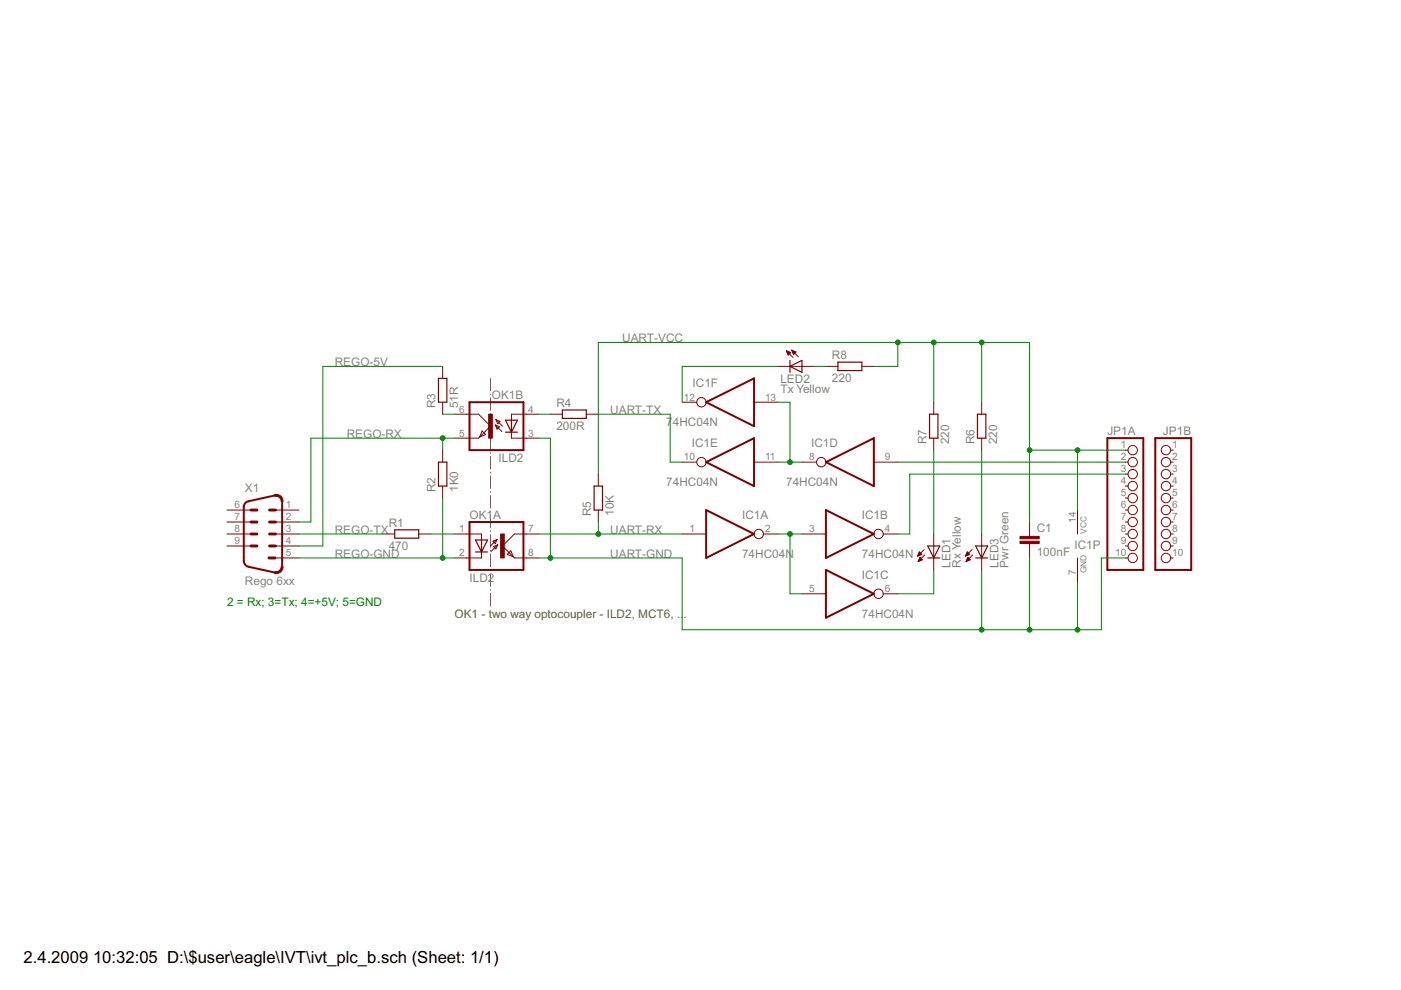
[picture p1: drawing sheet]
<svg xmlns="http://www.w3.org/2000/svg" width="297mm" height="210mm" viewBox="0 0 297 210" stroke-linecap="round" stroke-linejoin="round" font-family="sans-serif">
<g fill="#808000" stroke="#808000" stroke-width=".21">
<path d="M104 80.2v2.7z"/>
<path d="M104 83.5v.2z"/>
<path d="M104 84.3v2.7z"/>
<path d="M104 87.7v.1z"/>
<path d="M104 88.5v2.6z"/>
<path d="M104 91.8v.2z"/>
<path d="M104 92.6v2.7z"/>
<path d="M104 96v.1z"/>
<path d="M104 96.8v2.6z"/>
<path d="M104 100.1v.1z"/>
<path d="M104 100.9v2.7z"/>
<path d="M104 104.3v.1z"/>
<path d="M104 105.1v2.6z"/>
<path d="M104 108.4v.1z"/>
<path d="M104 109.2v2.7z"/>
<path d="M104 112.5v.2z"/>
<path d="M104 113.4v2.6z"/>
<path d="M104 116.7v.1z"/>
<path d="M104 117.5v2.7z"/>
<path d="M104 120.8v.2z"/>
<path d="M104 121.7v2.6z"/>
<path d="M104 125v.1z"/>
<path d="M104 125.8v2.6z"/>
</g>
<g fill="#800000" stroke="#800000" stroke-width=".21">
<path d="M58.3 108.1h5.1z"/>
<path d="M48.1 108.1h5.1z"/>
<path d="M58.3 110.7h5.1z"/>
<path d="M48.1 110.7h5.1z"/>
<path d="M58.3 113.2h5.1z"/>
<path d="M48.1 113.2h5.1z"/>
<path d="M58.3 115.8h5.1z"/>
<path d="M48.1 115.8h5.1z"/>
<path d="M58.3 118.3h5.1z"/>
<path d="M96.4 113.2h2.5z"/>
<path d="M96.4 118.3h2.5z"/>
<path d="M111.6 118.3h2.6z"/>
<path d="M111.6 113.2h2.6z"/>
<path d="M104.1 116.9l1.4-1.4z"/>
<path d="M104.6 115.9l.9-.4z"/>
<path d="M104.6 115.9l.5 .5z"/>
<path d="M105.5 115.5l-.4 .9z"/>
<path d="M104.5 114.7l.9-.3z"/>
<path d="M104.5 114.7l.5 .6z"/>
<path d="M105.4 114.4l-.4 .9z"/>
<path d="M104 115.8l1.4-1.4z"/>
<path d="M102.1 113.2v1.3z"/>
<path d="M102.1 117v1.3z"/>
<path d="M98.9 113.2h3.2z"/>
<path d="M98.9 118.3h3.2z"/>
<path d="M109.1 113.2l-2.6 2.6z"/>
<path d="M106.5 115.8l2.3 2.2z"/>
<path d="M109.1 118.3h2.5z"/>
<path d="M109.1 113.2h2.5z"/>
<path d="M108.3 116.8l.5 1.2z"/>
<path d="M108.8 118l.3 .3z"/>
<path d="M107.5 117.5l1.3 .5z"/>
<path d="M107.5 117.5l.8-.7z"/>
<path d="M111.6 87.8h2.6z"/>
<path d="M111.6 92.9h2.6z"/>
<path d="M96.4 92.9h2.5z"/>
<path d="M96.4 87.8h2.5z"/>
<path d="M105 90.1l1.4 1.4z"/>
<path d="M105 90.1l.9 .4z"/>
<path d="M105.4 91l.5-.5z"/>
<path d="M105 90.1l.4 .9z"/>
<path d="M105.1 89l.9 .3z"/>
<path d="M106 89.3l-.5 .6z"/>
<path d="M105.1 89l.4 .9z"/>
<path d="M105.1 89l1.4 1.4z"/>
<path d="M108.4 87.8v1.3z"/>
<path d="M108.4 91.6v1.3z"/>
<path d="M108.4 87.8h3.2z"/>
<path d="M108.4 92.9h3.2z"/>
<path d="M101.5 87.8l2.5 2.6z"/>
<path d="M104 90.4l-2.3 2.2z"/>
<path d="M98.9 92.9h2.6z"/>
<path d="M98.9 87.8h2.6z"/>
<path d="M102.2 91.4l-.5 1.2z"/>
<path d="M101.7 92.6l-.2 .3z"/>
<path d="M101.7 92.6l1.3-.5z"/>
<path d="M102.2 91.4l.8 .7z"/>
<path d="M88.8 113.2h2.5z"/>
<path d="M81.2 113.2h2.5z"/>
<path d="M93.9 95.4v2.6z"/>
<path d="M93.9 103.1v2.5z"/>
<path d="M93.9 77.7v2.5z"/>
<path d="M93.9 85.3v2.5z"/>
<path d="M124.3 87.8h2.6z"/>
<path d="M116.7 87.8h2.5z"/>
<path d="M126.9 100.5v2.6z"/>
<path d="M126.9 108.1v2.6z"/>
<path d="M238.6 95.4h.6z"/>
<path d="M238.6 98h.6z"/>
<path d="M238.6 100.5h.6z"/>
<path d="M238.6 103.1h.6z"/>
<path d="M238.6 105.6h.6z"/>
<path d="M238.6 108.1h.6z"/>
<path d="M238.6 110.7h.6z"/>
<path d="M238.6 113.2h.6z"/>
<path d="M238.6 115.8h.6z"/>
<path d="M238.6 118.3h.6z"/>
<path d="M248.2 95.4h.6z"/>
<path d="M248.2 98h.6z"/>
<path d="M248.2 100.5h.6z"/>
<path d="M248.2 103.1h.6z"/>
<path d="M248.2 105.6h.6z"/>
<path d="M248.2 108.1h.6z"/>
<path d="M248.2 110.7h.6z"/>
<path d="M248.2 113.2h.6z"/>
<path d="M248.2 115.8h.6z"/>
<path d="M248.2 118.3h.6z"/>
<path d="M144.6 113.2h5.1z"/>
<path d="M161.9 113.2h3.1z"/>
<path d="M170 113.2h5.1z"/>
<path d="M187.2 113.2h3.2z"/>
<path d="M170 125.9h5.1z"/>
<path d="M187.2 125.9h3.2z"/>
<path d="M185.3 98h5.1z"/>
<path d="M170 98h3.1z"/>
<path d="M159.9 98h5.1z"/>
<path d="M144.6 98h3.1z"/>
<path d="M159.9 85.3h5.1z"/>
<path d="M144.6 85.3h3.1z"/>
<path d="M228.5 118.3v5.1z"/>
<path d="M228.5 108.1v5.1z"/>
<path d="M198 118.3v2.5z"/>
<path d="M198 113.2v2.6z"/>
<path d="M198 115.8v2.5z"/>
<path d="M195.9 116.5l-1.4 1.4z"/>
<path d="M196.1 117.7l-1.4 1.4z"/>
<path d="M194.9 117l-.4 .9z"/>
<path d="M194.9 117l.5 .5z"/>
<path d="M194.5 117.9l.9-.4z"/>
<path d="M194.6 117.8h.3z"/>
<path d="M194.6 117.6h.6z"/>
<path d="M194.7 117.5h.7z"/>
<path d="M194.8 117.4h.5z"/>
<path d="M194.8 117.3h.4z"/>
<path d="M194.9 117.2h.2z"/>
<path d="M195.1 118.2l-.4 .9z"/>
<path d="M195.1 118.2l.5 .5z"/>
<path d="M194.7 119.1l.9-.4z"/>
<path d="M194.7 119h.1z"/>
<path d="M194.8 118.9h.3z"/>
<path d="M194.8 118.7h.6z"/>
<path d="M194.9 118.6h.6z"/>
<path d="M194.9 118.5h.5z"/>
<path d="M195 118.4h.3z"/>
<path d="M195 118.3h.1z"/>
<path d="M165 77.7h2.5z"/>
<path d="M170 77.7h2.6z"/>
<path d="M167.5 77.7h2.5z"/>
<path d="M167.9 74.3l1.4 1.3z"/>
<path d="M166.7 74.4l1.4 1.4z"/>
<path d="M167.9 74.3l.9 .3z"/>
<path d="M168.8 74.6l-.5 .5z"/>
<path d="M167.9 74.3l.4 .8z"/>
<path d="M168.2 75h.2z"/>
<path d="M168.1 74.9h.4z"/>
<path d="M168.1 74.7h.6z"/>
<path d="M168 74.6h.7z"/>
<path d="M168 74.5h.5z"/>
<path d="M167.9 74.4h.3z"/>
<path d="M166.7 74.4l.9 .4z"/>
<path d="M167.1 75.3l.5-.5z"/>
<path d="M166.7 74.4l.4 .9z"/>
<path d="M167 75.1h.3z"/>
<path d="M167 75h.4z"/>
<path d="M166.9 74.9h.6z"/>
<path d="M166.9 74.7h.7z"/>
<path d="M166.8 74.6h.5z"/>
<path d="M166.8 74.5h.2z"/>
<path d="M208.1 118.3v2.5z"/>
<path d="M208.1 113.2v2.6z"/>
<path d="M208.1 115.8v2.5z"/>
<path d="M206.1 116.5l-1.4 1.4z"/>
<path d="M206.2 117.7l-1.4 1.4z"/>
<path d="M205.1 117l-.4 .9z"/>
<path d="M205.1 117l.5 .5z"/>
<path d="M204.7 117.9l.9-.4z"/>
<path d="M204.8 117.8h.2z"/>
<path d="M204.8 117.6h.5z"/>
<path d="M204.9 117.5h.7z"/>
<path d="M204.9 117.4h.6z"/>
<path d="M205 117.3h.3z"/>
<path d="M205 117.2h.2z"/>
<path d="M205.2 118.2l-.4 .9z"/>
<path d="M205.2 118.2l.5 .5z"/>
<path d="M204.8 119.1l.9-.4z"/>
<path d="M204.9 119h.1z"/>
<path d="M204.9 118.9h.4z"/>
<path d="M205 118.7h.6z"/>
<path d="M205 118.6h.7z"/>
<path d="M205.1 118.5h.4z"/>
<path d="M205.1 118.4h.3z"/>
<path d="M205.2 118.3h.1z"/>
<path d="M208.1 85.3v2.5z"/>
<path d="M208.1 92.9v2.5z"/>
<path d="M198 85.3v2.5z"/>
<path d="M198 92.9v2.5z"/>
<path d="M182.7 77.7h2.6z"/>
<path d="M175.1 77.7h2.6z"/>
<path d="M218.3 110.7v2.5z"/>
<path d="M218.3 115.8v2.5z"/>
<path d="M218.3 113.2v.5z"/>
<path d="M218.3 115.3v.5z"/>
<path d="M58.3 121.2l.8-.1 .4-.4 .1-.6h.4a1.44 1.44 0 0 1-1.8 1.5z" fill-rule="evenodd"/>
<path d="M58.2 104.9a1.43 1.43 0 0 1 1.8 1.4h-.4l-.3-.7-.5-.3-.5-.1z" fill-rule="evenodd"/>
</g>
<g fill="#800000" stroke="#800000" stroke-width=".61">
<path d="M53.2 108.1h1.3z"/>
<path d="M53.2 110.7h1.3z"/>
<path d="M57.1 108.1h1.3z"/>
<path d="M57.1 110.7h1.3z"/>
<path d="M53.2 113.2h1.3z"/>
<path d="M53.2 115.8h1.3z"/>
<path d="M57.1 113.2h1.3z"/>
<path d="M57.1 115.8h1.3z"/>
<path d="M57 118.3h1.3z"/>
</g>
<g fill="#800000" stroke="#800000" stroke-width=".42">
<path d="M52.7 120.2l5.6 1.2z"/>
<path d="M51.7 107.5v11.4z"/>
<path d="M59.8 106.3v13.8z"/>
<path d="M52.7 106.3l5.6-1.2z"/>
<path d="M99.5 110.7h11.5z"/>
<path d="M99.5 120.8h11.5z"/>
<path d="M99.5 110.7v10.1z"/>
<path d="M111 110.7v10.1z"/>
<path d="M99.5 85.3h11.5z"/>
<path d="M99.5 95.4h11.5z"/>
<path d="M111 85.3v10.1z"/>
<path d="M99.5 85.3v10.1z"/>
<path d="M234.8 120.8h7.6z"/>
<path d="M242.4 92.9v27.9z"/>
<path d="M234.8 92.9h7.6z"/>
<path d="M234.8 92.9v27.9z"/>
<path d="M244.9 120.8h7.7z"/>
<path d="M244.9 92.9v27.9z"/>
<path d="M244.9 92.9h7.7z"/>
<path d="M252.6 92.9v27.9z"/>
<path d="M149.7 108.1l10.2 5.1z"/>
<path d="M149.7 118.3l10.2-5.1z"/>
<path d="M149.7 108.1v10.2z"/>
<path d="M175.1 108.1l10.2 5.1z"/>
<path d="M175.1 118.3l10.2-5.1z"/>
<path d="M175.1 108.1v10.2z"/>
<path d="M175.1 120.8l10.2 5.1z"/>
<path d="M175.1 131l10.2-5.1z"/>
<path d="M175.1 120.8v10.2z"/>
<path d="M175.1 98l10.2-5.1z"/>
<path d="M175.1 98l10.2 5.1z"/>
<path d="M185.3 92.9v10.2z"/>
<path d="M149.7 98l10.2-5.1z"/>
<path d="M149.7 98l10.2 5.1z"/>
<path d="M159.9 92.9v10.2z"/>
<path d="M149.7 85.3l10.2-5.1z"/>
<path d="M149.7 85.3l10.2 5.1z"/>
<path d="M159.9 80.2v10.2z"/>
</g>
<path d="M51.7 118.9l.3 .8 .7 .5M52.7 106.3l-.7 .4-.3 .8" fill="none" stroke="#800000" stroke-width=".42"/>
<g fill="#800000" stroke="#800000" stroke-width=".25">
<path d="M103.4 114.5l-1.3 2.5z"/>
<path d="M100.8 114.5l1.3 2.5z"/>
<path d="M102.1 117h1.3z"/>
<path d="M100.8 117h1.3z"/>
<path d="M102.1 114.5h1.3z"/>
<path d="M102.1 114.5v2.5z"/>
<path d="M100.8 114.5h1.3z"/>
<path d="M107.2 89.1l1.2 2.5z"/>
<path d="M109.7 89.1l-1.3 2.5z"/>
<path d="M107.2 91.6h1.2z"/>
<path d="M108.4 91.6h1.3z"/>
<path d="M107.2 89.1h1.2z"/>
<path d="M108.4 89.1v2.5z"/>
<path d="M108.4 89.1h1.3z"/>
<path d="M83.7 114.1h5.1z"/>
<path d="M83.7 112.3h5.1z"/>
<path d="M88.8 112.3v1.8z"/>
<path d="M83.7 112.3v1.8z"/>
<path d="M94.7 98v5.1z"/>
<path d="M93 98v5.1z"/>
<path d="M93 98h1.7z"/>
<path d="M93 103.1h1.7z"/>
<path d="M94.7 80.2v5.1z"/>
<path d="M93 80.2v5.1z"/>
<path d="M93 80.2h1.7z"/>
<path d="M93 85.3h1.7z"/>
<path d="M119.2 88.7h5.1z"/>
<path d="M119.2 86.9h5.1z"/>
<path d="M124.3 86.9v1.8z"/>
<path d="M119.2 86.9v1.8z"/>
<path d="M127.7 103.1v5z"/>
<path d="M126 103.1v5z"/>
<path d="M126 103.1h1.7z"/>
<path d="M126 108.1h1.7z"/>
<path d="M199.2 115.8l-1.2 2.5z"/>
<path d="M196.7 115.8l1.3 2.5z"/>
<path d="M198 118.3h1.2z"/>
<path d="M196.7 118.3h1.3z"/>
<path d="M198 115.8h1.2z"/>
<path d="M196.7 115.8h1.3z"/>
<path d="M167.5 77.7l2.5 1.3z"/>
<path d="M167.5 77.7l2.5-1.3z"/>
<path d="M167.5 77.7v1.3z"/>
<path d="M167.5 76.4v1.3z"/>
<path d="M170 77.7v1.3z"/>
<path d="M170 76.4v1.3z"/>
<path d="M209.4 115.8l-1.3 2.5z"/>
<path d="M206.9 115.8l1.2 2.5z"/>
<path d="M208.1 118.3h1.3z"/>
<path d="M206.9 118.3h1.2z"/>
<path d="M208.1 115.8h1.3z"/>
<path d="M206.9 115.8h1.2z"/>
<path d="M209 87.8v5.1z"/>
<path d="M207.2 87.8v5.1z"/>
<path d="M207.2 87.8h1.8z"/>
<path d="M207.2 92.9h1.8z"/>
<path d="M198.9 87.8v5.1z"/>
<path d="M197.1 87.8v5.1z"/>
<path d="M197.1 87.8h1.8z"/>
<path d="M197.1 92.9h1.8z"/>
<path d="M177.7 78.6h5z"/>
<path d="M177.7 76.8h5z"/>
<path d="M182.7 76.8v1.8z"/>
<path d="M177.7 76.8v1.8z"/>
</g>
<g fill="#800000" stroke="#800000" stroke-width=".21">
<path d="M106.2 113.2h.7v5.1h-.7z"/>
<path d="M103.6 87.8h.8v5.1h-.8z"/>
<path d="M216.3 114.7h4v.6h-4z"/>
<path d="M216.3 113.7h4v.5h-4z"/>
</g>
<g fill="none" stroke="#800000" stroke-width=".21">
<circle cx="148.7" cy="98" r=".99"/>
<circle cx="148.7" cy="85.3" r=".99"/>
<circle cx="174.1" cy="98" r=".99"/>
<circle cx="240.2" cy="95.4" r="1"/>
<circle cx="240.2" cy="98" r="1"/>
<circle cx="247.2" cy="98" r="1"/>
<circle cx="247.2" cy="95.4" r="1"/>
<circle cx="160.9" cy="113.2" r=".99"/>
<circle cx="186.3" cy="113.2" r=".99"/>
<circle cx="240.2" cy="100.5" r="1"/>
<circle cx="240.2" cy="118.3" r="1"/>
<circle cx="240.2" cy="110.7" r="1"/>
<circle cx="240.2" cy="113.2" r="1"/>
<circle cx="240.2" cy="108.1" r="1"/>
<circle cx="240.2" cy="115.8" r="1"/>
<circle cx="240.2" cy="103.1" r="1"/>
<circle cx="240.2" cy="105.6" r="1"/>
<circle cx="247.2" cy="105.6" r="1"/>
<circle cx="247.2" cy="108.1" r="1"/>
<circle cx="247.2" cy="110.7" r="1"/>
<circle cx="247.2" cy="113.2" r="1"/>
<circle cx="247.2" cy="115.8" r="1"/>
<circle cx="247.2" cy="100.5" r="1"/>
<circle cx="247.2" cy="103.1" r="1"/>
<circle cx="247.2" cy="118.3" r="1"/>
<circle cx="186.3" cy="125.9" r=".99"/>
</g>
<g fill="#008000" stroke="#008000" stroke-width=".21">
<path d="M91.3 113.2h5.1z"/>
<path d="M93.9 87.8h2.5z"/>
<path d="M63.4 118.3h30.5z"/>
<path d="M93.9 118.3h2.5z"/>
<path d="M93.9 105.6v12.7z"/>
<path d="M63.4 115.8h5.1z"/>
<path d="M68.5 77.7v38.1z"/>
<path d="M68.5 77.7h25.4z"/>
<path d="M93.9 92.9h2.5z"/>
<path d="M93.9 92.9v2.5z"/>
<path d="M65.9 92.9h28z"/>
<path d="M65.9 92.9v17.8z"/>
<path d="M63.4 110.7h2.5z"/>
<path d="M63.4 113.2h17.8z"/>
<path d="M114.2 87.8h2.5z"/>
<path d="M126.9 87.8h15.2z"/>
<path d="M142.1 98h2.5z"/>
<path d="M142.1 87.8v10.2z"/>
<path d="M126.9 72.6v27.9z"/>
<path d="M126.9 72.6h63.5z"/>
<path d="M185.3 77.7h5.1z"/>
<path d="M190.4 72.6v5.1z"/>
<path d="M190.4 72.6h7.6z"/>
<path d="M198 72.6v12.7z"/>
<path d="M198 72.6h10.1z"/>
<path d="M208.1 72.6v12.7z"/>
<path d="M208.1 72.6h10.2z"/>
<path d="M228.5 95.4v12.7z"/>
<path d="M218.3 95.4v15.3z"/>
<path d="M218.3 95.4h10.2z"/>
<path d="M228.5 95.4h10.1z"/>
<path d="M218.3 72.6v22.8z"/>
<path d="M114.2 113.2h12.7z"/>
<path d="M126.9 110.7v2.5z"/>
<path d="M126.9 113.2h17.7z"/>
<path d="M114.2 118.3h2.5z"/>
<path d="M116.7 92.9v25.4z"/>
<path d="M114.2 92.9h2.5z"/>
<path d="M116.7 118.3h27.9z"/>
<path d="M144.6 118.3v15.2z"/>
<path d="M144.6 133.5h63.5z"/>
<path d="M208.1 133.5h10.2z"/>
<path d="M218.3 133.5h10.2z"/>
<path d="M228.5 133.5h5z"/>
<path d="M233.5 118.3v15.2z"/>
<path d="M233.5 118.3h5.1z"/>
<path d="M228.5 123.4v10.1z"/>
<path d="M208.1 120.8v12.7z"/>
<path d="M218.3 118.3v15.2z"/>
<path d="M190.4 98h48.2z"/>
<path d="M192.9 100.5h45.7z"/>
<path d="M190.4 113.2h2.5z"/>
<path d="M192.9 100.5v12.7z"/>
<path d="M165 113.2h2.5z"/>
<path d="M167.5 113.2h2.5z"/>
<path d="M167.5 113.2v12.7z"/>
<path d="M167.5 125.9h2.5z"/>
<path d="M165 85.3h2.5z"/>
<path d="M167.5 85.3v12.7z"/>
<path d="M165 98h2.5z"/>
<path d="M167.5 98h2.5z"/>
<path d="M190.4 125.9h7.6z"/>
<path d="M198 120.8v5.1z"/>
<path d="M198 95.4v17.8z"/>
<path d="M208.1 95.4v17.8z"/>
<path d="M144.6 77.7v7.6z"/>
<path d="M144.6 77.7h20.4z"/>
<path d="M172.6 77.7h2.5z"/>
<circle cx="93.9" cy="118.3" r=".51"/>
<circle cx="93.9" cy="92.9" r=".51"/>
<circle cx="190.4" cy="72.6" r=".51"/>
<circle cx="198" cy="72.6" r=".51"/>
<circle cx="208.1" cy="72.6" r=".51"/>
<circle cx="228.5" cy="95.4" r=".51"/>
<circle cx="218.3" cy="95.4" r=".51"/>
<circle cx="126.9" cy="113.2" r=".51"/>
<circle cx="116.7" cy="118.3" r=".51"/>
<circle cx="228.5" cy="133.5" r=".51"/>
<circle cx="208.1" cy="133.5" r=".51"/>
<circle cx="218.3" cy="133.5" r=".51"/>
<circle cx="167.5" cy="113.2" r=".51"/>
<circle cx="167.5" cy="98" r=".51"/>
</g>
<g font-size="4">
<text x="5" y="204.2">2.4.2009</text>
<text x="19.7" y="204.2">10:32:05 D:\$user\eagle\IVT\ivt_plc_b.sch (Sheet: 1/1)</text>
</g>
<g font-size="2.8" fill="#808080">
<text x="71" y="77.7">REGO-5V</text>
<text x="131.9" y="72.6">UART-VCC</text>
<text x="176.4" y="76.2">R8</text>
<text x="146.8" y="82.1">IC1F</text>
<text x="165.5" y="83.4">Tx Yellow</text>
<text x="165.5" y="81.2">LED2</text>
<text x="176.4" y="81">220</text>
<text x="92.3" y="86.6" transform="rotate(-90 92.3 86.6)">R3</text>
<text x="97.1" y="86.6" transform="rotate(-90 97.1 86.6)">51R</text>
<text x="104.3" y="84.7">OK1B</text>
<text x="118" y="86.3">R4</text>
<text x="129.4" y="87.8">UART-TX</text>
<text x="73.5" y="92.9">REGO-RX</text>
<text x="118" y="91.1">200R</text>
<text x="141.3" y="90.4">7</text>
<text x="142.7" y="90.4">4HC04N</text>
<text x="146.7" y="94.8">IC1E</text>
<text x="172" y="94.8">IC1D</text>
<text x="196.5" y="94.2" transform="rotate(-90 196.5 94.2)">R7</text>
<text x="201.3" y="94.2" transform="rotate(-90 201.3 94.2)">220</text>
<text x="206.6" y="94.2" transform="rotate(-90 206.6 94.2)">R6</text>
<text x="211.4" y="94.2" transform="rotate(-90 211.4 94.2)">220</text>
<text x="234.8" y="92.3">JP1A</text>
<text x="246.6" y="92.3">JP1B</text>
<text x="105.7" y="98">ILD2</text>
<text x="51.9" y="104.3">X1</text>
<text x="92.3" y="104.3" transform="rotate(-90 92.3 104.3)">R2</text>
<text x="97.1" y="104.3" transform="rotate(-90 97.1 104.3)">1K0</text>
<text x="141.3" y="103.1">74HC04N</text>
<text x="166.7" y="103.1">74HC04N</text>
<text x="71" y="113.2">REGO-TX</text>
<text x="82.4" y="111.7">R1</text>
<text x="99.6" y="110">OK1</text>
<text x="104.6" y="110">A</text>
<text x="125.4" y="109.4" transform="rotate(-90 125.4 109.4)">R5</text>
<text x="129.4" y="113.2">UART-RX</text>
<text x="130.2" y="109.4" transform="rotate(-90 130.2 109.4)">10K</text>
<text x="157.3" y="110">IC1A</text>
<text x="182.7" y="110">IC1B</text>
<text x="219.8" y="112.8">C1</text>
<text x="71" y="118.3">REGO-GND</text>
<text x="82.4" y="116.5">470</text>
<text x="129.4" y="118.3">UART-GND</text>
<text x="157.3" y="118.3">74HC04N</text>
<text x="182.7" y="118.3">74HC04N</text>
<text x="219.8" y="117.9">100nF</text>
<text x="227.8" y="116.4">IC1P</text>
<text x="51.9" y="124">Rego 6xx</text>
<text x="99.6" y="123.4">ILD2</text>
<text x="182.7" y="122.7">IC1C</text>
<text x="201.5" y="120.3" transform="rotate(-90 201.5 120.3)">LED1</text>
<text x="203.7" y="120.3" transform="rotate(-90 203.7 120.3)">Rx Yellow</text>
<text x="211.7" y="120.3" transform="rotate(-90 211.7 120.3)">LED3</text>
<text x="213.8" y="120.3" transform="rotate(-90 213.8 120.3)">Pwr Green</text>
<text x="182.7" y="131">74HC04N</text>
</g>
<text font-size="2.8" fill="#008000" x="48.1" y="128.4">2 = Rx; 3=Tx; 4=+5V; 5=GND</text>
<g font-size="2.8" fill="#808000">
<text x="96.4" y="131">OK1 - two way optocoupler - ILD2, MCT6, ..</text>
<text x="144.9" y="131">.</text>
</g>
<g font-size="2.4" fill="#808080">
<text x="97.4" y="87.5">6</text>
<text x="112" y="87.5">4</text>
<text x="145" y="84.9">12</text>
<text x="162.2" y="84.9">13</text>
<text x="97.4" y="92.6">5</text>
<text x="112" y="92.6">3</text>
<text x="237.6" y="95.1">1</text>
<text x="248.6" y="95.1">1</text>
<text x="145" y="97.6">10</text>
<text x="162.2" y="97.6">11</text>
<text x="171.6" y="97.6">8</text>
<text x="187.6" y="97.6">9</text>
<text x="237.6" y="97.6">2</text>
<text x="237.6" y="100.2">3</text>
<text x="248.6" y="97.6">2</text>
<text x="248.6" y="100.2">3</text>
<text x="49.7" y="107.8">6</text>
<text x="60.6" y="107.8">1</text>
<text x="237.6" y="102.7">4</text>
<text x="237.6" y="105.2">5</text>
<text x="237.6" y="107.8">6</text>
<text x="248.6" y="102.7">4</text>
<text x="248.6" y="105.2">5</text>
<text x="248.6" y="107.8">6</text>
<text x="49.7" y="110.3">7</text>
<text x="49.7" y="112.9">8</text>
<text x="60.6" y="110.3">2</text>
<text x="60.6" y="112.9">3</text>
<text x="97.4" y="112.9">1</text>
<text x="112" y="112.9">7</text>
<text x="146.2" y="112.9">1</text>
<text x="162.2" y="112.9">2</text>
<text x="171.6" y="112.9">3</text>
<text x="187.6" y="112.9">4</text>
<text x="228.1" y="110.9" transform="rotate(-90 228.1 110.9)">14</text>
<text x="237.6" y="110.3">7</text>
<text x="237.6" y="112.9">8</text>
<text x="248.6" y="110.3">7</text>
<text x="248.6" y="112.9">8</text>
<text x="49.7" y="115.4">9</text>
<text x="60.6" y="115.4">4</text>
<text x="60.6" y="117.9">5</text>
<text x="97.4" y="117.9">2</text>
<text x="112" y="117.9">8</text>
<text x="236.4" y="117.9">10</text>
<text x="237.6" y="115.4">9</text>
<text x="248.6" y="115.4">9</text>
<text x="248.6" y="117.9">10</text>
<text x="171.6" y="125.6">5</text>
<text x="187.6" y="125.6">6</text>
<text x="228.1" y="121.8" transform="rotate(-90 228.1 121.8)">7</text>
</g>
<g font-size="2" fill="#808080">
<text x="230.3" y="113.2" transform="rotate(-90 230.3 113.2)">VCC</text>
<text x="230.3" y="121.6" transform="rotate(-90 230.3 121.6)">GND</text>
</g>
</svg>
